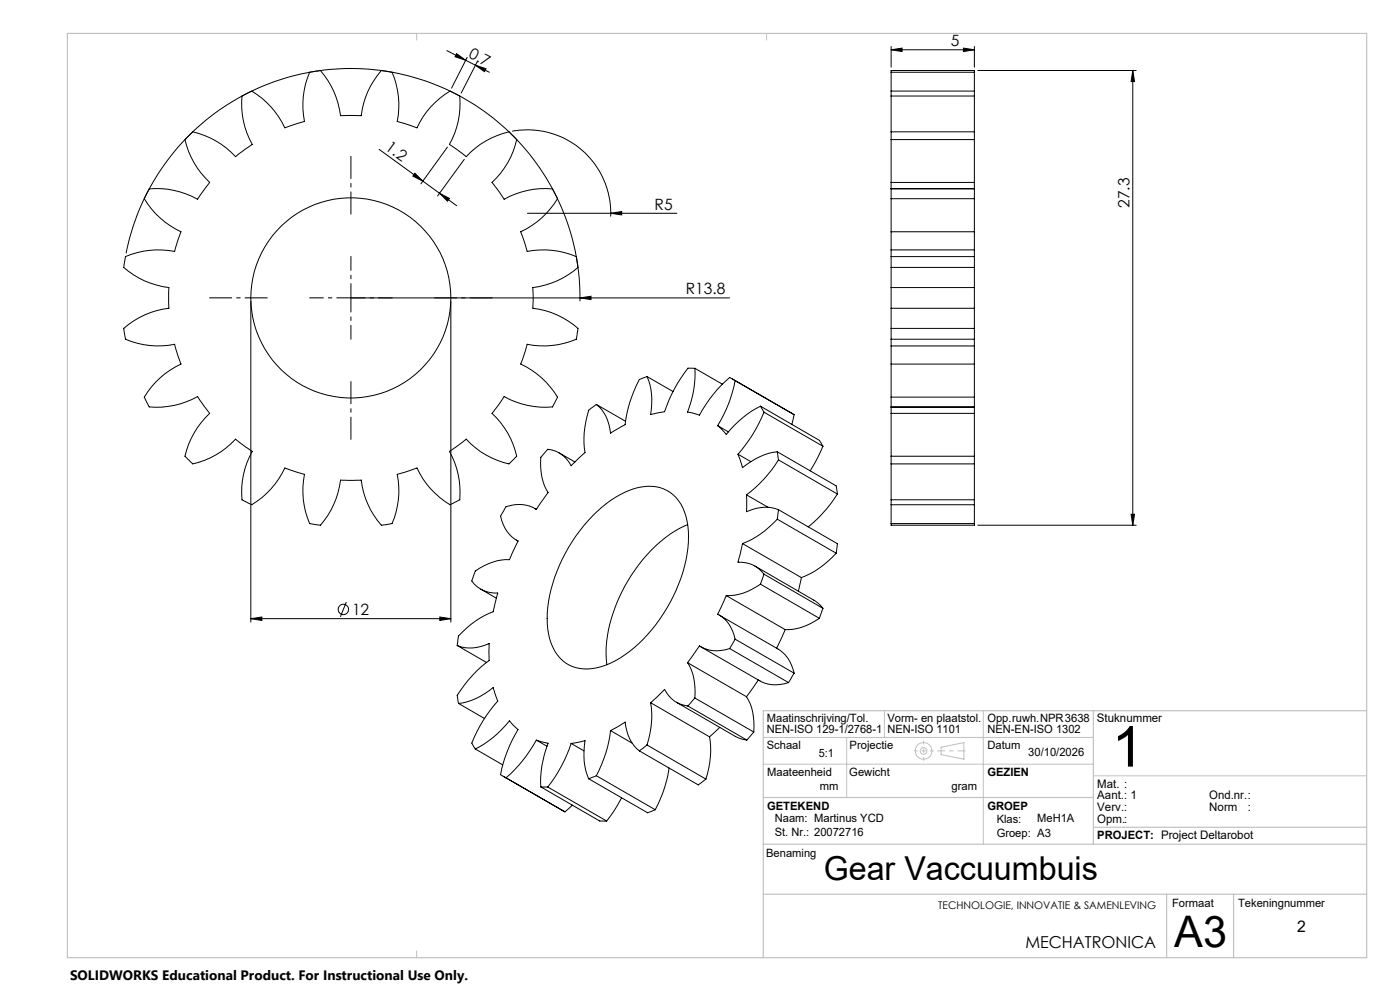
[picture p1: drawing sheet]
<svg xmlns="http://www.w3.org/2000/svg" width="420mm" height="297mm" viewBox="0 0 420 297" stroke-linecap="round" stroke-linejoin="round" font-family="sans-serif">
<g fill="none" stroke="#000" stroke-width=".3">
<path d="M134.1 15.2l5.6 2.9M137 16.1l2.7 2-3.2-1.1zM139.7 18.1l2.9 1.4M140.2 17.2l-4.7 9.2M142.6 19.5l3.2 1.1-.5 .9zM142.6 19.5l4.2 2.2M143.1 18.7l-4.7 9.2M267.3 14.9l3.3-.5v1zM267.3 13.9v6.2M267.3 14.9h25M289 14.4l3.3 .5-3.3 .5zM292.3 13.9v6.2"/>
<path d="M153.7 39.3a25 25 0 0 1 29.5 25.6M267.3 39.5v2.3M267.3 28.8v10.7M267.3 27.3v1.5M267.3 21.7v5.6M267.3 21.7v-.6h25v.6M267.3 39.5h25M267.3 28.8h25M267.3 27.3h25M267.3 21.7h25M292.3 39.5v2.3M292.3 28.8v10.7"/>
<path d="M292.3 27.3v1.5M292.3 21.7v5.6M293.3 21.1h47.6M339.8 21.1l.6 3.3h-1.1zM339.8 21.1v136.3M56.1 41.2l1.7-1.7a25.1 25.1 0 0 1 12.9 7.5l5-3.7a24.8 24.8 0 0 1-3.1-14.5l2.9-1.5a25.2 25.2 0 0 1 9.9 11l5.9-1.9a24.8 24.8 0 0 1 1.6-14.7l3.2-.6a25.4 25.4 0 0 1 6.1 13.6h6.2a24.7 24.7 0 0 1 6-13.6l3.2 .6a24.8 24.8 0 0 1 1.6 14.7l5.9 1.9a24.7 24.7 0 0 1 9.9-11l2.9 1.5a25.2 25.2 0 0 1-3.1 14.5l5.1 3.7a25.2 25.2 0 0 1 12.8-7.5l2.3 2.3a24.7 24.7 0 0 1-7.4 12.9l3.6 5a25.2 25.2 0 0 1 14.5-3.1l1.6 2.9a25.1 25.1 0 0 1-11.1 10l2 5.8a25.6 25.6 0 0 1 14.7 1.6l.5 3.2a24.7 24.7 0 0 1-13.6 6.1v6.2a24.7 24.7 0 0 1 13.6 6l-.5 3.3a25.2 25.2 0 0 1-14.7 1.5l-2 5.9a25.1 25.1 0 0 1 11.1 9.9l-1.6 3a25.2 25.2 0 0 1-14.5-3.2l-3.6 5.1a24.7 24.7 0 0 1 7.4 12.8l-2.3 2.3a24.8 24.8 0 0 1-12.8-7.4l-5.1 3.7a25.2 25.2 0 0 1 3.1 14.5l-2.9 1.5a24.7 24.7 0 0 1-9.9-11l-5.9 1.9a24.8 24.8 0 0 1-1.6 14.7l-3.2 .5a24.8 24.8 0 0 1-6-13.5h-6.2a25.5 25.5 0 0 1-6.1 13.5l-3.2-.5a24.8 24.8 0 0 1-1.6-14.7l-5.9-1.9a25.2 25.2 0 0 1-9.9 11l-2.9-1.5a24.8 24.8 0 0 1 3.1-14.5l-5-3.7a24.7 24.7 0 0 1-12.9 7.4l-2.3-2.3a25.4 25.4 0 0 1 7.4-12.8l-3.6-5.1a25.2 25.2 0 0 1-14.5 3.2l-1.5-3a25.2 25.2 0 0 1 11-9.9l-1.9-5.9a25.1 25.1 0 0 1-14.8-1.5l-.5-3.3a24.7 24.7 0 0 1 13.6-6v-6.2a24.7 24.7 0 0 1-13.6-6.1l.5-3.2a25.5 25.5 0 0 1 14.8-1.6l1.9-5.8a25.2 25.2 0 0 1-11-10l1.5-2.9a25.2 25.2 0 0 1 14.5 3.1l3.6-5a25.4 25.4 0 0 1-7.4-12.9zM113.7 44.8l23.3 16.9M124.5 51.9l2.4 2.4-3-1.5zM131.9 57.9l2.9 1.6-.6 .8zM134.2 44.1l-7.9 11M139.3 47.8l-8 10.9M267.3 56.6v2.9"/>
<path d="M267.3 59.5v10M267.3 56.5v.1M267.3 41.8v12.9M267.3 54.7v1.8M267.3 56.5h25M267.3 59.5h25M267.3 56.6h25M267.3 41.8h25M267.3 54.7h25M292.3 56.6v2.9M292.3 59.5v10M292.3 56.5v.1"/>
<path d="M292.3 41.8v12.9M292.3 54.7v1.8M37.8 75.9a68.7 68.7 0 0 1 74.7-55 68.7 68.7 0 0 1 61.5 69.4M158.2 63.9h44.9M183.2 63.9l3.3-.5v1zM267.3 76.9v3.2M267.3 74.9v2M267.3 69.5v5.4M267.3 74.9h25M267.3 76.9h25M267.3 69.5h25M292.3 76.9v3.2"/>
<path d="M292.3 74.9v2M292.3 69.5v5.4M75.2 90.3v96.1M105.3 89.3h113.6M135.3 90.3v96.1M174 89.3l3.3-.5v1zM267.3 98.4v3.3M267.3 92.4v6M267.3 80.1v6.1M267.3 86.2v6.2M267.3 98.4h25M267.3 92.4h25"/>
<path d="M267.3 86.2h25M267.3 80.1h25M292.3 98.4v3.3M292.3 92.4v6M292.3 80.1v6.1M292.3 86.2v6.2M194.1 112.9l-2.3 .8a37.4 37.4 0 0 0-4.3 13.6l-4.3 2.5a11.9 11.9 0 0 0-4.3-8.6M194.1 112.9l7.8 4.4M208.5 110.4l-2.1-.1a43.9 43.9 0 0 0-7 13.1l-4.2 .8a19.7 19.7 0 0 0-1.1-11.3M208.5 110.4a30.8 30.8 0 0 1-2.2 13.1l3.5 .9a39.4 39.4 0 0 1 9.1-11.3l1.6 .9a38.3 38.3 0 0 1-5.2 13.6M208.5 110.4l8.2 4.7M219.7 113.6l18.5 10.7"/>
<path d="M267.3 101.7v2M267.3 119v3M267.3 109.1v9.9M267.3 103.7v5.4M267.3 103.7h25M267.3 101.7h25M267.3 119h25M267.3 109.1h25M292.3 101.7v2M292.3 119v3M292.3 109.1v9.9M292.3 103.7v5.4"/>
<path d="M167.8 135.7l4.7 2.8M178.9 121.2l-2.3 1.7a26.9 26.9 0 0 0-1.1 12.7l-4.2 4a8.8 8.8 0 0 0-7-4.9l-1.3 1.4a2.73 2.73 0 0 0-.8 2.5l.4 4.4a12.9 12.9 0 0 0 1.8 4.6l-3.5 5.1a10.2 10.2 0 0 0-9.1-.8l-1.6 2.8a10.4 10.4 0 0 0 5.2 7.4M178.9 121.2l8.8 5.1M215.3 127.6l3.2 1.8M221.4 136.1l3.8 2.3M228.1 121.7a30.7 30.7 0 0 0-10.2 8.5l-2.6-2.6M228.1 121.7l1.1 1.8M228.1 121.7l17.7 10.3 1.1 1.7M229.2 123.5a43.9 43.9 0 0 1-7.8 12.6M229.2 123.5l17.7 10.2M233.2 135.4a20.3 20.3 0 0 0-10.5 4.8l-1.3-4.1M233.2 135.4l.3 2.4"/>
<path d="M233.2 135.4l17.7 10.2 .3 2.5M233.5 137.8a37.7 37.7 0 0 1-9.6 10.5M233.5 137.8l17.7 10.3M237.4 123.8l.8 .5M238.2 124.3l-.6 2.9M246.9 133.7l-1.6 3.4-2.2 4M267.3 136.7v2.3M267.3 123.9v12.8M267.3 122.1v1.8M267.3 139v10.8M267.3 122.1h25M267.3 122h25"/>
<path d="M267.3 122v.1M267.3 139h25M267.3 136.7h25M267.3 123.9h25M292.3 122v.1M292.3 136.7v2.3M292.3 123.9v12.8M292.3 122.1v1.8M292.3 139v10.8M160.4 152.4l.5 .2M177.7 154.7a26.6 26.6 0 0 1 16.6-9 11.1 11.1 0 0 1 11.5 9.1 34.1 34.1 0 0 1-3 22.1 44 44 0 0 1-19.6 21.8 13.8 13.8 0 0 1-13.6-.1 15.5 15.5 0 0 1-5.5-13.3 47.2 47.2 0 0 1 13.6-30.6zM206.3 157.2a39.7 39.7 0 0 0-18 17 40.6 40.6 0 0 0-6.2 25"/>
<path d="M223.9 148.3v5a12.2 12.2 0 0 1 9.6-.6M223.9 148.3l6.5 3.7M233.2 155.6a27.4 27.4 0 0 1-10.5 7.3M233.2 155.6l17.7 10.2M233.5 152.7l-.3 2.9M233.5 152.7l17.7 10.2-.3 2.9M251.2 148.1a38.9 38.9 0 0 1-8.8 9.8M267.3 149.8v1.5M267.3 151.3v5.6M267.3 156.9v.5h25v-.5M267.3 149.8h25M267.3 151.3h25"/>
<path d="M267.3 156.9h25M292.3 149.8v1.5M292.3 151.3v5.6M293.3 157.4h47.6M339.3 154.1h1.1l-.6 3.3zM144.2 176.6l4.7 2.7M154.9 161.9l.5 .3M155.4 162.1l-2.6 5.6a16.8 16.8 0 0 0-10.2 3.4l-1.1 3a8.7 8.7 0 0 0 7.8 3.6l-1.3 5.6a27.3 27.3 0 0 0-10.5 7.3l-.3 2.9M217.9 178.5l-2.6 5.6a10.3 10.3 0 0 1 5.2 7.5M217.9 178.5l17.6 10.2M222.7 162.9l-1.3 5.6a8.8 8.8 0 0 1 7.8 3.6M222.7 162.9l17.7 10.2"/>
<path d="M226.5 169.6l17.9 10.4 2.5 2.3M228.1 175.1a16.5 16.5 0 0 1-10.2 3.4M228.1 175.1l17.7 10.2M229.2 172.1l-1.1 3M229.2 172.1l17.7 10.2M240.4 173.1l-.9 4.1M250.9 165.8a27.4 27.4 0 0 1-10.5 7.3M75.2 185.4l3.4-.5v1zM75.2 185.4h60.1M103.9 180.4l-1.8 4.5M131.9 184.9l3.4 .5-3.4 .5zM137.2 193.5a11.8 11.8 0 0 0 9.6-.6v5a38.2 38.2 0 0 0-9.6 10.5l.3 2.4"/>
<path d="M137.2 193.5l8.7 5M206.3 198.6a16.6 16.6 0 0 1 2.2 10.6M206.3 198.6l17.6 10.2M210.3 193.9l17.7 10.2a10.3 10.3 0 0 0 8.6 .5M215.8 184.4l17.7 10.2a10.5 10.5 0 0 1 4.7 7.2M218.9 194.4a10.2 10.2 0 0 1-9.1-.8l-3.5 5M218.9 194.4l17.7 10.2M220.5 191.6l-1.6 2.8M220.5 191.6l17.7 10.2M235.5 188.7l-2.5 5.6M245.8 185.3a16.8 16.8 0 0 1-10.3 3.4M246.9 182.3l-1.1 3"/>
<path d="M137.5 210.8a19.7 19.7 0 0 0 10.5-4.7l1.3 4a41.9 41.9 0 0 0-7.8 12.6l1.1 1.8M137.5 210.8l7.8 4.5M183.2 219l4.3-2.6a12.1 12.1 0 0 0 4.3 8.6M183.2 219a37.5 37.5 0 0 1-4.3 13.5M183.2 219l6.4 3.7M195.2 210.6l4.2-4a8.8 8.8 0 0 0 7 5M195.2 210.6a26.8 26.8 0 0 1-1.1 12.7M195.2 210.6l17.7 10.2M202.9 210.5l17.7 10.2 1.3 .6 2.1 .5M206.4 211.6l17.6 10.2M208.5 209.2l-2.1 2.4M208.5 209.2l17.6 10.2"/>
<path d="M215.9 218l-3 2.8M223.9 208.8a16.8 16.8 0 0 1 2.2 10.6M226.1 219.4l-2.1 2.4M227.5 203.8l-3.6 5M238.2 201.8l-1.6 2.8M142.6 224.5l8.2 4.7M151 232.7l18.5 10.6M160.9 221.8l3.5 .9a30.7 30.7 0 0 0-2.2 13.1M160.9 221.8a40.3 40.3 0 0 1-9.1 11.3l-1.6-.9a41 41 0 0 1 5.2-13.6l-2.6-2.6a30.6 30.6 0 0 1-10.2 8.5M160.9 221.8l3.2 1.9M162.2 235.8l2.1 .1M162.2 235.8l17.7 10.3h2.1"/>
<path d="M164.3 235.9l17.7 10.2M171.3 222.8l4.2-.8a19.8 19.8 0 0 0 1.1 11.4M171.3 222.8a42.8 42.8 0 0 1-7 13.1M171.3 222.8l3.9 2.2M176.6 233.4l17.7 10.2 2.3-.9M178.9 232.5l-2.3 .9M178.9 232.5l17.7 10.2M186.5 239.1l-2.3 4-2.2 3M191.8 225l17.7 10.2 2.3-1.7M194.1 223.3l-2.3 1.7M194.1 223.3l17.7 10.2M200.7 230.2a38.6 38.6 0 0 1-4.1 12.5"/>
<path d="M212.9 220.8a26.9 26.9 0 0 1-1.1 12.7M168.7 242.8l.8 .5M171.7 241.3l-2.2 2"/>
<circle cx="105.3" cy="89.3" r="30"/>
<circle cx="103" cy="182.6" r="1.56"/>
</g>
<g fill="none" stroke="#c0c0c0" stroke-width=".3">
<path d="M125 10v2M230 10v2M265.3 213v8M295 213v40M229 229h99M229 221h99M254 221v18M282.3 223.9l6.9-1.3v4.9l-6.9-1.3zM328 232.5h82M125 285v2"/>
<circle cx="277.1" cy="225.1" r="1.01"/>
<circle cx="277.1" cy="225" r="2.49"/>
</g>
<path d="M274.1 225h6M277.1 222v6" fill="none" stroke="#c0c0c0" stroke-width=".3" stroke-dasharray="15.2 1.3 1.3 1.3" stroke-dashoffset="14.1" stroke-linecap="butt"/>
<path d="M281.1 225h8.5" fill="none" stroke="#c0c0c0" stroke-width=".3" stroke-dasharray="15.2 1.3 1.3 1.3" stroke-dashoffset="12.9" stroke-linecap="butt"/>
<path d="M20.2 10h389.8v277h-389.8zM328 213v40M410 213h-181v74M229 239h99M229 253h181M328 247.9h82M229 268h181M350 268v19M370.1 268v19" fill="none" stroke="#c0c0c0" stroke-width=".35"/>
<path d="M137 16.1l2.7 2-3.2-1.1zM142.6 19.5l3.2 1.1-.5 .9zM267.3 14.9l3.3-.5v1zM289 14.4l3.3 .5-3.3 .5zM339.8 21.1l.6 3.3h-1.1zM124.5 51.9l2.4 2.4-3-1.5zM131.9 57.9l2.9 1.6-.6 .8zM183.2 63.9l3.3-.5v1zM174 89.3l3.3-.5v1zM339.3 154.1h1.1l-.6 3.3zM75.2 185.4l3.4-.5v1zM131.9 184.9l3.4 .5-3.4 .5z" fill="#000"/>
<path d="M105.3 89.3v-12.5M105.3 89.3h-12.5M105.3 89.3v12.5M105.3 89.3h12.5" fill="none" stroke="#000" stroke-width=".3" stroke-dasharray="15.2 1.3 1.3 1.3" stroke-dashoffset="10.9" stroke-linecap="butt"/>
<path d="M105.3 64.3v-17.5M80.3 89.3h-17.5M130.3 89.3h17.5M105.3 114.3v17.5" fill="none" stroke="#000" stroke-width=".3" stroke-dasharray="15.2 1.3 1.3 1.3" stroke-dashoffset="8.4" stroke-linecap="butt"/>
<text font-size="16.9" x="333.6" y="229.8">1</text>
<text font-size="13" x="352.3" y="283.9">A3</text>
<text font-size="9.9" x="247.1" y="263.8">Gear Vaccuumbuis</text>
<text font-size="4.9" x="307.6" y="284.1">MECHATRONICA</text>
<text font-size="4.8" x="389.2" y="279.4">2</text>
<g font-size="4.7">
<text x="140.3" y="17.2" transform="rotate(27 140.3 17.2)">0.7</text>
<text x="285.2" y="13.9">5</text>
<text x="115.4" y="44.7" transform="rotate(36 115.4 44.7)">1.2</text>
<text x="196.4" y="62.9">R5</text>
<text x="338.8" y="62.3" transform="rotate(-90 338.8 62.3)">27.3</text>
<text x="205.7" y="88.3">R13.8</text>
<text x="105.6" y="184.3">12</text>
</g>
<text font-size="4.1" x="21" y="293.7">SOLIDWORKS Educational Product. For Instructional Use Only.</text>
<g font-size="3.5">
<text x="329.1" y="216.3">Stuknummer</text>
<text x="329.2" y="236">Mat. :</text>
<text x="329.2" y="239.6">Aant.: 1</text>
<text x="362.8" y="239.6">Ond.nr.:</text>
<text x="329.2" y="243.1">Verv.:</text>
<text x="362.8" y="243.1">Norm</text>
<text x="374.4" y="243.1">:</text>
<text x="329.2" y="246.6">Opm.:</text>
</g>
<g font-size="3.4">
<text x="230.1" y="216.3">Maatinschrijving/Tol.</text>
<text x="230.1" y="219.8">NEN-ISO 129-1/2768-1</text>
<text x="266.2" y="216.3">Vorm- en plaatstol.</text>
<text x="266.2" y="219.8">NEN-ISO 1101</text>
<text x="296.2" y="216.3">Opp.ruwh.NPR3638</text>
<text x="296.2" y="219.8">NEN-EN-ISO 1302</text>
<text x="230.1" y="224.5">Schaal</text>
<text x="245.6" y="226.9">5:1</text>
<text x="254.9" y="224.5">Projectie</text>
<text x="296.2" y="224.6">Datum</text>
<text x="308.5" y="226.6">30/10/2026</text>
<text x="230.2" y="232.4">Maateenheid</text>
<text x="254.8" y="232.4">Gewicht</text>
<text x="296.2" y="232.7">GEZIEN</text>
<text x="246" y="236.7">mm</text>
<text x="285.5" y="236.8">gram</text>
<text x="230.1" y="242.7">GETEKEND</text>
<text x="296.2" y="242.7">GROEP</text>
<text x="232.5" y="246.4">Naam: Martinus YCD</text>
<text x="232.5" y="250.6">St. Nr.: 20072716</text>
<text x="299" y="246.5">Klas:</text>
<text x="299" y="250.8">Groep: A3</text>
<text x="311.2" y="246.5">MeH1A</text>
<text x="329.2" y="251.6">PROJECT: Project Deltarobot</text>
<text x="229.9" y="256.9">Benaming</text>
<text x="351.6" y="271.9">Formaat</text>
<text x="371.4" y="271.9">Tekeningnummer</text>
</g>
<text font-size="3.2" x="281.5" y="272.6">TECHNOLOGIE, INNOVATIE &amp; SAMENLEVING</text>
</svg>
